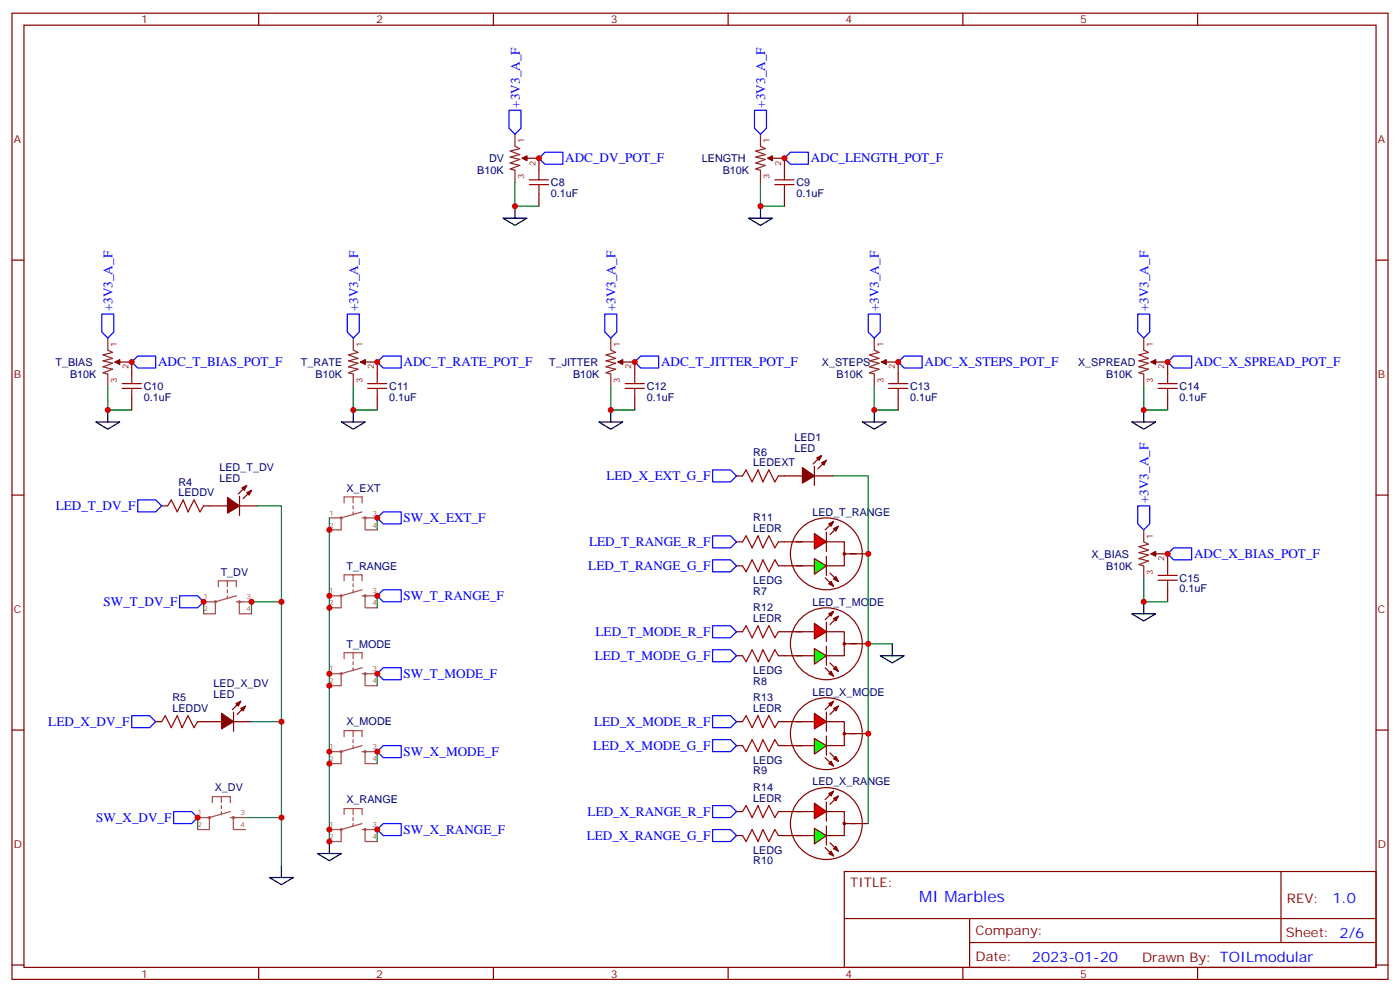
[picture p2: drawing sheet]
<svg xmlns="http://www.w3.org/2000/svg" width="412mm" height="292mm" viewBox="0 0 412 292" stroke-linecap="round" stroke-linejoin="round" font-family="sans-serif">
<g fill="none" stroke="#870000" stroke-width=".35">
<path d="M3.5 3.9h405.4v284.3h-405.4zM7.1 7.4h398.2v277.3h-398.2zM76.2 3.9v3.5M145.3 3.9v3.5M214.5 3.9v3.5M283.6 3.9v3.5M352.8 3.9v3.5M155.2 46.6h3.5v3.5M158.7 57.2v3.5M227.5 46.6h3.6v3.5M231.1 57.2v3.5M3.5 76.6h3.6"/>
<path d="M405.3 76.6h3.6M35.3 106.5h3.5v3.6M38.8 117.1v3.5M107.6 106.5h3.5v3.6M111.1 117.1v3.5M183.4 106.5h3.6v3.6M187 117.1v3.5M261.1 106.5h3.5v3.6M264.6 117.1v3.5M340.4 106.5h3.6v3.6M344 117.1v3.5M3.5 145.7h3.6"/>
<path d="M47.6 148.9h1.8M60 148.9h1.7M405.3 145.7h3.6M340.4 163h3.6v3.5M344 173.6v3.5M243.4 185.9h5.3v7.1h-5.3M3.5 214.8h3.6M45.9 212.4h1.7M58.2 212.4h1.8M405.3 214.8h3.6M248.7 256.5h156.6v28.2h-156.6zM377.3 256.5v20.9"/>
<path d="M248.7 270.3h156.5M285.6 277.4h119.6M285.6 270.3v14.1M3.5 284h3.6M76.2 284.7v3.5M145.3 284.7v3.5M214.5 284.7v3.5M283.6 284.7v3.5M352.8 284.7v3.5M405.3 284h3.6"/>
<circle cx="248.7" cy="189.4" r=".35"/>
</g>
<g fill="none" stroke="#00f" stroke-width=".35">
<path d="M149.9 32.5h3.6v5.2l-1.8 1.8-1.8-1.8zM222.2 32.5h3.6v5.2l-1.8 1.8-1.8-1.8zM158.7 46.6l1.8-1.8h5.3v3.5h-5.3zM231.1 46.6l1.7-1.8h5.3v3.5h-5.3zM30 92.4h3.5v5.3l-1.8 1.8-1.7-1.8zM102.3 92.4h3.5v5.3l-1.7 1.8-1.8-1.8zM178.2 92.4h3.5v5.3l-1.8 1.8-1.7-1.8zM255.8 92.4h3.5v5.3l-1.8 1.8-1.7-1.8zM335.1 92.4h3.6v5.3l-1.8 1.8-1.8-1.8zM38.8 106.5l1.8-1.7h5.3v3.5h-5.3zM111.1 106.5l1.8-1.7h5.3v3.5h-5.3zM187 106.5l1.7-1.7h5.3v3.5h-5.3z"/>
<path d="M266.3 104.8h5.3v3.5h-5.3l-1.7-1.8zM345.7 104.8h5.3v3.5h-5.3l-1.7-1.8zM40.6 147.1h5.3l1.7 1.8-1.7 1.7h-5.3zM111.1 152.4l1.8-1.8h5.3v3.6h-5.3zM335.1 148.9h3.6v5.3l-1.8 1.7-1.8-1.7zM52.9 175.3h5.3l1.8 1.8-1.8 1.8h-5.3zM111.1 175.3l1.8-1.7h5.3v3.5h-5.3zM344 163l1.7-1.8h5.3v3.5h-5.3zM111.1 198.3l1.8-1.8h5.3v3.5h-5.3zM38.8 210.6h5.3l1.8 1.8-1.8 1.7h-5.3zM112.9 219.4h5.3v3.6h-5.3l-1.8-1.8zM51.2 238.8h5.2l1.8 1.8-1.8 1.8h-5.2z"/>
<path d="M111.1 244.1l1.8-1.7h5.3v3.5h-5.3z"/>
</g>
<g fill="none" stroke="#8c2424" stroke-width=".35">
<path d="M151.7 39.5v3.5l1.4 .7-2.8 .7 2.8 1.1-2.8 .7 2.8 .7-2.8 1.1 2.8 .7-2.8 1 1.4 .4v3.5M224 39.5v3.5l1.4 .7-2.8 .7 2.8 1.1-2.8 .7 2.8 .7-2.8 1.1 2.8 .7-2.8 1 1.4 .4v3.5M153.8 46.6h1.4M226.1 46.6h1.4M31.7 99.5v3.5l1.5 .7-2.9 .7 2.9 1.1-2.9 .7 2.9 .7-2.9 1 2.9 .8-2.9 1 1.4 .4v3.5M104.1 99.5v3.5l1.4 .7-2.8 .7 2.8 1.1-2.8 .7 2.8 .7-2.8 1 2.8 .8-2.8 1 1.4 .4v3.5M179.9 99.5v3.5l1.4 .7-2.8 .7 2.8 1.1-2.8 .7 2.8 .7-2.8 1 2.8 .8-2.8 1 1.4 .4v3.5M257.5 99.5v3.5l1.4 .7-2.8 .7 2.8 1.1-2.8 .7 2.8 .7-2.8 1 2.8 .8-2.8 1 1.4 .4v3.5M336.9 99.5v3.5l1.4 .7-2.8 .7 2.8 1.1-2.8 .7 2.8 .7-2.8 1 2.8 .8-2.8 1 1.4 .4v3.5M33.9 106.5h1.4M106.2 106.5h1.4M182 106.5h1.4"/>
<path d="M259.6 106.5h1.5M339 106.5h1.4M336.9 155.9v3.6l1.4 .7-2.8 .7 2.8 1-2.8 .7 2.8 .7-2.8 1.1 2.8 .7-2.8 1.1 1.4 .3v3.5M339 163h1.4"/>
</g>
<g fill="#870000" stroke="#870000" stroke-width=".35">
<path d="M153.8 46.6l1.4-.7v1.4z"/>
<path d="M226.1 46.6l1.4-.7v1.4z"/>
<path d="M33.9 106.5l1.4-.7v1.4z"/>
<path d="M106.2 106.5l1.4-.7v1.4z"/>
<path d="M182 106.5l1.4-.7v1.4z"/>
<path d="M259.6 106.5l1.5-.7v1.4z"/>
<path d="M339 106.5l1.4-.7v1.4z"/>
<path d="M339 163l1.4-.7v1.4z"/>
</g>
<g fill="none" stroke="#a10000" stroke-width=".35">
<path d="M155.9 54.3h5.7M155.9 52.9h5.7M158.7 50.1v2.8M158.7 54.3v2.9M228.2 54.3h5.7M228.2 52.9h5.7M231.1 50.1v2.8M231.1 54.3v2.9M36 114.3h5.6M36 112.9h5.6M38.8 110.1v2.8M38.8 114.3v2.8"/>
<path d="M108.3 114.3h5.6M108.3 112.9h5.6M111.1 110.1v2.8M111.1 114.3v2.8M184.1 114.3h5.7M184.1 112.9h5.7M187 110.1v2.8M187 114.3v2.8M261.8 114.3h5.6M261.8 112.9h5.6M264.6 110.1v2.8M264.6 114.3v2.8"/>
<path d="M341.1 114.3h5.7M341.1 112.9h5.7M344 110.1v2.8M344 114.3v2.8M49.4 148.9l1-1.8 1.8 3.5 1.8-3.5 1.4 3.5 1.7-3.5 1.8 3.5 1.1-1.7M341.1 170.7h5.7M341.1 169.3h5.7M344 166.5v2.8M344 170.7v2.9M47.6 212.4l1.1-1.8 1.7 3.5 1.8-3.5 1.4 3.5 1.8-3.5 1.7 3.5 1.1-1.7"/>
</g>
<g fill="none" stroke="#008700" stroke-width=".35">
<path d="M151.7 53.6v7.1h7M224 53.6v7.1h7.1M31.7 113.6v7h7.1M104.1 113.6v7h7M179.9 113.6v7h7.1M257.5 113.6v7h7.1M97 152.4v95.2M111.1 152.4v3.5M60 177.1v3.5M82.9 177.1h-8.8v3.5M111.1 175.3v3.6M336.9 170v7.1h7.1"/>
<path d="M111.1 198.3v3.5M111.1 221.2v3.5M58.2 240.6v3.5M72.3 240.6h10.6M111.1 244.1v3.5"/>
</g>
<g fill="none" stroke="#a64a4a" stroke-width=".56">
<path d="M100.7 152.4l-.2-.2-.2 .2 .2 .2 .2-.2M107.7 152.4l-.2-.2-.1 .2 .1 .2 .2-.2"/>
<circle cx="100.5" cy="175.3" r=".18"/>
<circle cx="107.5" cy="175.3" r=".18"/>
<circle cx="100.5" cy="198.3" r=".18"/>
<circle cx="107.5" cy="198.3" r=".18"/>
<circle cx="100.5" cy="221.2" r=".18"/>
<circle cx="107.5" cy="221.2" r=".18"/>
<circle cx="100.5" cy="244.1" r=".18"/>
<circle cx="107.5" cy="244.1" r=".18"/>
</g>
<g fill="none" stroke="#a64a4a" stroke-width=".35">
<path d="M97 152.4h3.5M100.5 152.4v3.5h-3.5M101.4 148v-1.8h5.3v1.8M104 146.2v1.8M104 148.9v.9M104 150.6v.9M106.7 152.4h.8v3.5M106.7 150.6l-6.2 1.8M107.7 152.4h3.4M107.7 155.9h3.4M97 175.3h3.5M100.5 175.3v3.6h-3.5"/>
<path d="M101.4 170.9v-1.7h5.3v1.7M104 169.2v1.7M104 171.8v.9M104 173.6v.8M106.7 175.3h.8v3.6M106.7 173.6l-6.2 1.7M107.7 175.3h3.4M107.7 178.9h3.4M97 198.3h3.5M100.5 198.3v3.5h-3.5M101.4 193.9v-1.8h5.3v1.8M104 192.1v1.8"/>
<path d="M104 194.7v.9M104 196.5v.9M106.7 198.3h.8v3.5M106.7 196.5l-6.2 1.8M107.7 198.3h3.4M101.4 216.8v-1.8h5.3v1.8M104 215v1.8M104 217.7v.8M104 219.4v.9M106.7 219.4l-6.2 1.8M107.7 201.8h3.4M97 221.2h3.5"/>
<path d="M100.5 221.2v3.5h-3.5M101.4 239.7v-1.8h5.3v1.8M104 237.9v1.8M106.7 221.2h.8v3.5M107.7 221.2h3.4M107.7 224.7h3.4M97 244.1h3.5M100.5 244.1v3.5h-3.5M104 240.6v.9M104 242.4v.8M106.7 244.1h.8v3.5M106.7 242.4l-6.2 1.7"/>
<path d="M107.7 244.1h3.4M107.7 247.6h3.4"/>
</g>
<path d="M239.9 183.4l3.5 2.5-3.5 2.1z" fill="#f00" stroke="#870000" stroke-width=".35"/>
<path d="M245.5 179.9l-2.4 2.5M231.1 185.9h5.3M243.4 183.1v5.6M246.9 181.3l-2.4 2.5" fill="none" stroke="#870000" stroke-width=".35"/>
<g fill="#870000" stroke="#870000" stroke-width=".35">
<path d="M244.1 180.6l1.4-.7-.7 1.4z"/>
<path d="M245.5 182l1.4-.7-.7 1.4z"/>
</g>
<path d="M239.9 190.9l3.5 2.1-3.5 2.4z" fill="#0f0" stroke="#870000" stroke-width=".35"/>
<g fill="none" stroke="#870000" stroke-width=".35">
<path d="M231.1 193h8.8M234.6 185.9h5.3M243.1 196.5l2.4 2.5M243.4 190.1v5.7M244.5 195.1l2.4 2.5M248.7 189.4h7.1M243.4 212.4h5.3v7h-5.3"/>
<circle cx="243.4" cy="189.4" r="10.6"/>
<circle cx="248.7" cy="215.9" r=".35"/>
</g>
<g fill="#870000" stroke="#870000" stroke-width=".35">
<path d="M244.1 198.3l.7-.7 .7 1.4z"/>
<path d="M245.5 196.8l.7-.7 .7 1.5z"/>
</g>
<path d="M239.9 209.9l3.5 2.5-3.5 2.1z" fill="#f00" stroke="#870000" stroke-width=".35"/>
<path d="M231.1 212.4h5.3M243.4 209.5v5.7M245.5 206.4l-2.4 2.4M246.9 207.8l-2.4 2.5" fill="none" stroke="#870000" stroke-width=".35"/>
<g fill="#870000" stroke="#870000" stroke-width=".35">
<path d="M244.1 207.1l1.4-.7-.7 1.4z"/>
<path d="M245.5 208.5l1.4-.7-.7 1.4z"/>
</g>
<path d="M239.9 217.3l3.5 2.1-3.5 2.5z" fill="#0f0" stroke="#870000" stroke-width=".35"/>
<g fill="none" stroke="#870000" stroke-width=".35">
<path d="M243.4 159.5h5.3v7h-5.3M231.1 219.4h8.8M234.6 212.4h5.3M243.4 216.6v5.6M248.7 215.9h7.1M243.1 223l2.4 2.4M244.5 221.5l2.4 2.5"/>
<circle cx="248.7" cy="163" r=".35"/>
<circle cx="243.4" cy="215.9" r="10.6"/>
</g>
<g fill="#870000" stroke="#870000" stroke-width=".35">
<path d="M244.8 224l.7 1.4-1.4-.7z"/>
<path d="M245.5 223.3l.7-.7 .7 1.4z"/>
</g>
<path d="M239.9 157l3.5 2.5-3.5 2.1z" fill="#f00" stroke="#870000" stroke-width=".35"/>
<path d="M231.1 159.5h5.3M243.4 156.6v5.7M245.5 153.5l-2.4 2.4M246.9 154.9l-2.4 2.4" fill="none" stroke="#870000" stroke-width=".35"/>
<g fill="#870000" stroke="#870000" stroke-width=".35">
<path d="M244.1 154.2l1.4-.7-.7 1.4z"/>
<path d="M245.5 155.6l1.4-.7-.7 1.4z"/>
</g>
<path d="M239.9 164.4l3.5 2.1-3.5 2.5z" fill="#0f0" stroke="#870000" stroke-width=".35"/>
<g fill="none" stroke="#870000" stroke-width=".35">
<path d="M234.6 159.5h5.3M231.1 166.5h8.8M243.1 170l2.4 2.5M243.4 163.7v5.6M244.5 168.6l2.4 2.5M248.7 163h7.1M243.4 238.8h5.3v7.1h-5.3"/>
<circle cx="243.4" cy="163" r="10.6"/>
<circle cx="248.7" cy="242.4" r=".35"/>
</g>
<g fill="#870000" stroke="#870000" stroke-width=".35">
<path d="M244.1 171.8l.7-.7 .7 1.4z"/>
<path d="M245.5 170.4l.7-.7 .7 1.4z"/>
</g>
<path d="M239.9 236.4l3.5 2.4-3.5 2.1z" fill="#f00" stroke="#870000" stroke-width=".35"/>
<path d="M231.1 238.8h5.3M243.4 236v5.7M245.5 232.8l-2.4 2.5M246.9 234.2l-2.4 2.5" fill="none" stroke="#870000" stroke-width=".35"/>
<g fill="#870000" stroke="#870000" stroke-width=".35">
<path d="M244.1 233.5l1.4-.7-.7 1.4z"/>
<path d="M245.5 234.9l1.4-.7-.7 1.5z"/>
</g>
<path d="M239.9 243.8l3.5 2.1-3.5 2.5z" fill="#0f0" stroke="#870000" stroke-width=".35"/>
<g fill="none" stroke="#870000" stroke-width=".35">
<path d="M239.9 137.2v5.7M242 134.1l-2.5 2.4M243.4 135.5l-2.5 2.4M61.7 148.9h5.3M70.6 148.9h5.2M70.6 146v5.7M72.7 142.9l-2.5 2.4M74.1 144.3l-2.5 2.5M217 140.1h1.7M217 159.5h1.7M229.3 140.1h7.1M229.3 159.5h1.8"/>
<path d="M239.9 140.1h5.3M217 166.5h1.7M229.3 166.5h1.8M217 193h1.7M217 185.9h1.7M229.3 193h1.8M229.3 185.9h1.8M60 212.4h5.3M68.8 212.4h5.3M68.8 209.5v5.7M70.9 206.4l-2.5 2.4M72.3 207.8l-2.5 2.5"/>
<path d="M217 219.4h1.7M217 212.4h1.7M229.3 219.4h1.8M229.3 212.4h1.8M217 238.8h1.7M229.3 238.8h1.8M234.6 238.8h5.3M217 245.9h1.7M229.3 245.9h10.6M243.1 249.4l2.4 2.5M243.4 243.1v5.6M244.5 248l2.4 2.5"/>
<path d="M248.7 242.4h7.1"/>
<circle cx="243.4" cy="242.4" r="10.6"/>
</g>
<g fill="#870000" stroke="#870000" stroke-width=".35">
<path d="M244.1 251.2l.7-.7 .7 1.4z"/>
<path d="M245.5 249.8l.7-.7 .7 1.4z"/>
<path d="M242 136.2l1.4-.7-.7 1.4z"/>
<path d="M240.6 134.8l1.4-.7-.7 1.4z"/>
<path d="M236.4 137.6l3.5 2.5-3.5 2.1z"/>
<path d="M72.7 145l1.4-.7-.7 1.4z"/>
<path d="M71.3 143.6l1.4-.7-.7 1.4z"/>
<path d="M67 146.4l3.6 2.5-3.6 2.1z"/>
<path d="M70.9 208.5l1.4-.7-.7 1.4z"/>
<path d="M69.5 207.1l1.4-.7-.7 1.4z"/>
<path d="M65.3 209.9l3.5 2.5-3.5 2.1z"/>
</g>
<path d="M218.7 140.1l1.1-1.8 1.7 3.5 1.8-3.5 1.4 3.5 1.8-3.5 1.7 3.5 1.1-1.7M218.7 159.5l1.1-1.8 1.7 3.5 1.8-3.5 1.4 3.5 1.8-3.5 1.7 3.5 1.1-1.7M218.7 166.5l1.1 1.8 1.7-3.6 1.8 3.6 1.4-3.6 1.8 3.6 1.7-3.6 1.1 1.8M218.7 193l1.1 1.7 1.7-3.5 1.8 3.5 1.4-3.5 1.8 3.5 1.7-3.5 1.1 1.8M218.7 185.9l1.1-1.8 1.7 3.6 1.8-3.6 1.4 3.6 1.8-3.6 1.7 3.6 1.1-1.8M218.7 219.4l1.1 1.8 1.7-3.5 1.8 3.5 1.4-3.5 1.8 3.5 1.7-3.5 1.1 1.7M218.7 212.4l1.1-1.8 1.7 3.5 1.8-3.5 1.4 3.5 1.8-3.5 1.7 3.5 1.1-1.7M218.7 238.8l1.1-1.7 1.7 3.5 1.8-3.5 1.4 3.5 1.8-3.5 1.7 3.5 1.1-1.8M218.7 245.9l1.1 1.7 1.7-3.5 1.8 3.5 1.4-3.5 1.8 3.5 1.7-3.5 1.1 1.8" fill="none" stroke="#a10000" stroke-width=".35"/>
<path d="M336.9 113.6v7h7.1M75.8 148.9h7.1v105.8M245.2 140.1h10.6v102.3M255.8 189.4h7M74.1 212.4h8.8" fill="none" stroke="#008700" stroke-width=".35"/>
<path d="M209.9 138.3h5.3l1.8 1.8-1.8 1.7h-5.3zM209.9 157.7h5.3l1.8 1.8-1.8 1.7h-5.3zM209.9 164.7h5.3l1.8 1.8-1.8 1.8h-5.3zM209.9 184.1h5.3l1.8 1.8-1.8 1.8h-5.3zM209.9 191.2h5.3l1.8 1.8-1.8 1.7h-5.3zM209.9 210.6h5.3l1.8 1.8-1.8 1.7h-5.3zM209.9 217.7h5.3l1.8 1.7-1.8 1.8h-5.3zM209.9 237.1h5.3l1.8 1.7-1.8 1.8h-5.3zM209.9 244.1h5.3l1.8 1.8-1.8 1.7h-5.3z" fill="none" stroke="#00f" stroke-width=".35"/>
<g fill="none" stroke="#000" stroke-width=".35">
<path d="M148.2 64.2h7l-3.5 2.1zM151.7 60.7v3.5M220.5 64.2h7l-3.5 2.1zM224 60.7v3.5M28.2 124.2h7.1l-3.6 2.1zM31.7 120.6v3.6M100.5 124.2h7.1l-3.5 2.1zM104.1 120.6v3.6M176.4 124.2h7l-3.5 2.1zM179.9 120.6v3.6M254 124.2h7.1l-3.6 2.1zM257.5 120.6v3.6"/>
<path d="M333.4 124.2h7l-3.5 2.1zM336.9 120.6v3.6M336.9 177.1v3.5M259.3 193h7l-3.5 2.1zM262.8 189.4v3.6M333.4 180.6h7l-3.5 2.1zM79.4 258.2h7l-3.5 2.1zM82.9 254.7v3.5M93.5 251.2h7l-3.5 2.1zM97 247.6v3.6"/>
</g>
<g fill="none" stroke="#a64a4a" stroke-width=".56">
<circle cx="63.4" cy="177.1" r=".18"/>
<circle cx="70.5" cy="177.1" r=".18"/>
<circle cx="61.7" cy="240.6" r=".18"/>
<circle cx="68.7" cy="240.6" r=".18"/>
</g>
<g fill="none" stroke="#a64a4a" stroke-width=".35">
<path d="M60 177.1h3.4M63.4 177.1v3.5h-3.4M64.3 172.7v-1.8h5.3v1.8M67 170.9v1.8M67 173.6v.8M67 175.3v.9M69.6 177.1h.9v3.5M69.6 175.3l-6.2 1.8M70.6 177.1h3.5M70.6 180.6h3.5M62.6 236.2v-1.8h5.3v1.8M65.2 234.4v1.8"/>
<path d="M65.2 237.1v.8M65.2 238.8v.9M67.9 238.8l-6.2 1.8M58.2 240.6h3.5M61.7 240.6v3.5h-3.5M67.9 240.6h.8v3.5M68.8 240.6h3.5M68.8 244.1h3.5"/>
</g>
<g fill="#c00">
<circle cx="158.8" cy="46.6" r=".88"/>
<circle cx="231.1" cy="46.6" r=".88"/>
<circle cx="38.8" cy="106.5" r=".88"/>
<circle cx="111.1" cy="106.5" r=".88"/>
<circle cx="187" cy="106.5" r=".88"/>
<circle cx="264.6" cy="106.5" r=".88"/>
<circle cx="344" cy="106.5" r=".88"/>
<circle cx="344" cy="163" r=".88"/>
<circle cx="97" cy="155.9" r=".88"/>
<circle cx="97" cy="175.3" r=".88"/>
<circle cx="97" cy="178.9" r=".88"/>
<circle cx="97" cy="198.3" r=".88"/>
<circle cx="97" cy="201.8" r=".88"/>
<circle cx="97" cy="244.1" r=".88"/>
<circle cx="97" cy="221.2" r=".88"/>
<circle cx="97" cy="224.7" r=".88"/>
<circle cx="111.1" cy="152.4" r=".88"/>
<circle cx="111.1" cy="175.3" r=".88"/>
<circle cx="111.1" cy="198.3" r=".88"/>
<circle cx="111.1" cy="221.2" r=".88"/>
<circle cx="111.1" cy="244.1" r=".88"/>
<circle cx="255.8" cy="189.4" r=".88"/>
<circle cx="255.8" cy="215.9" r=".88"/>
<circle cx="255.8" cy="163" r=".88"/>
<circle cx="97" cy="247.6" r=".88"/>
<circle cx="336.9" cy="177.1" r=".88"/>
<circle cx="336.9" cy="120.6" r=".88"/>
<circle cx="257.5" cy="120.6" r=".88"/>
<circle cx="179.9" cy="120.6" r=".88"/>
<circle cx="104.1" cy="120.6" r=".88"/>
<circle cx="31.8" cy="120.6" r=".88"/>
<circle cx="151.7" cy="60.7" r=".88"/>
<circle cx="224" cy="60.7" r=".88"/>
<circle cx="60" cy="177.1" r=".88"/>
<circle cx="74.1" cy="177.1" r=".88"/>
<circle cx="58.2" cy="240.6" r=".88"/>
<circle cx="82.9" cy="240.6" r=".88"/>
<circle cx="82.9" cy="177.1" r=".88"/>
<circle cx="82.9" cy="212.4" r=".88"/>
</g>
<text font-size="4.6" fill="#00f" x="270.8" y="265.5">MI Marbles</text>
<g font-size="4.2" fill="#00f">
<text x="392.5" y="265.7">1.0</text>
<text x="304" y="283.1">2023-01-20</text>
</g>
<g font-size="3.9" fill="#00f">
<text x="153.1" y="31.6" transform="rotate(-90 153.1 31.6)">+3V3_A_F</text>
<text x="225.4" y="31.6" transform="rotate(-90 225.4 31.6)">+3V3_A_F</text>
<text x="166.5" y="47.8">ADC_DV_POT_F</text>
<text x="238.8" y="47.8">ADC_LENGTH_POT_F</text>
<text x="33.1" y="91.6" transform="rotate(-90 33.1 91.6)">+3V3_A_F</text>
<text x="105.5" y="91.6" transform="rotate(-90 105.5 91.6)">+3V3_A_F</text>
<text x="181.3" y="91.6" transform="rotate(-90 181.3 91.6)">+3V3_A_F</text>
<text x="258.9" y="91.6" transform="rotate(-90 258.9 91.6)">+3V3_A_F</text>
<text x="338.3" y="91.6" transform="rotate(-90 338.3 91.6)">+3V3_A_F</text>
<text x="46.6" y="107.8">ADC_T_BIAS_POT_F</text>
<text x="118.9" y="107.8">ADC_T_RATE_POT_F</text>
<text x="194.7" y="107.8">ADC_T_JITTER_POT_F</text>
<text x="272.3" y="107.8">ADC_X_STEPS_POT_F</text>
<text x="351.7" y="107.8">ADC_X_SPREAD_POT_F</text>
<text x="178.7" y="141.3">LED_X_EXT_G_F</text>
<text x="338.3" y="148.1" transform="rotate(-90 338.3 148.1)">+3V3_A_F</text>
<text x="16.4" y="150.1">LED_T_DV_F</text>
<text x="118.9" y="153.7">SW_X_EXT_F</text>
<text x="173.5" y="160.7">LED_T_RANGE_R_F</text>
<text x="173.3" y="167.8">LED_T_RANGE_G_F</text>
<text x="351.7" y="164.2">ADC_X_BIAS_POT_F</text>
<text x="30.5" y="178.3">SW_T_DV_F</text>
<text x="118.9" y="176.6">SW_T_RANGE_F</text>
<text x="175.4" y="187.2">LED_T_MODE_R_F</text>
<text x="175.2" y="194.2">LED_T_MODE_G_F</text>
<text x="118.9" y="199.5">SW_T_MODE_F</text>
<text x="14.2" y="213.6">LED_X_DV_F</text>
<text x="175" y="213.6">LED_X_MODE_R_F</text>
<text x="174.8" y="220.7">LED_X_MODE_G_F</text>
<text x="118.9" y="222.5">SW_X_MODE_F</text>
<text x="28.3" y="241.8">SW_X_DV_F</text>
<text x="118.9" y="245.4">SW_X_RANGE_F</text>
<text x="173.1" y="240.1">LED_X_RANGE_R_F</text>
<text x="172.9" y="247.1">LED_X_RANGE_G_F</text>
</g>
<g font-size="3.9" fill="#800">
<text x="250.5" y="261.1">TITLE:</text>
<text x="379.1" y="265.7">REV:</text>
<text x="287.4" y="275.3">Company:</text>
<text x="378.7" y="275.9">Sheet: 2/6</text>
<text x="287.4" y="282.9">Date:</text>
<text x="336.4" y="283">Drawn By: TOILmodular</text>
</g>
<g font-size="3.2" fill="#800">
<text x="41.6" y="6.9">1</text>
<text x="110.8" y="6.9">2</text>
<text x="179.9" y="6.9">3</text>
<text x="249.1" y="6.9">4</text>
<text x="318.2" y="6.9">5</text>
<text x="4.1" y="42">A</text>
<text x="405.9" y="42">A</text>
<text x="4.1" y="111.1">B</text>
<text x="405.9" y="111.1">B</text>
<text x="4.1" y="180.3">C</text>
<text x="405.9" y="180.3">C</text>
<text x="4.1" y="249.4">D</text>
<text x="405.9" y="249.4">D</text>
<text x="41.6" y="287.7">1</text>
<text x="110.8" y="287.7">2</text>
<text x="179.9" y="287.7">3</text>
<text x="249.1" y="287.7">4</text>
<text x="318.2" y="287.7">5</text>
</g>
<g font-size="3.2" fill="#000080">
<text x="144.1" y="47.7">DV</text>
<text x="206.8" y="47.7">LENGTH</text>
<text x="140.6" y="51.2">B10K</text>
<text x="212.9" y="51.2">B10K</text>
<text x="162.3" y="57.9">0.1uF</text>
<text x="162.3" y="54.8">C8</text>
<text x="234.6" y="57.9">0.1uF</text>
<text x="234.6" y="54.8">C9</text>
<text x="16.3" y="107.7">T_BIAS</text>
<text x="88.7" y="107.7">T_RATE</text>
<text x="161.8" y="107.7">T_JITTER</text>
<text x="242.1" y="107.7">X_STEPS</text>
<text x="317.6" y="107.7">X_SPREAD</text>
<text x="20.6" y="111.2">B10K</text>
<text x="93" y="111.2">B10K</text>
<text x="168.8" y="111.2">B10K</text>
<text x="246.4" y="111.2">B10K</text>
<text x="325.8" y="111.2">B10K</text>
<text x="42.3" y="117.9">0.1uF</text>
<text x="42.3" y="114.8">C10</text>
<text x="114.7" y="117.9">0.1uF</text>
<text x="114.7" y="114.8">C11</text>
<text x="190.5" y="117.9">0.1uF</text>
<text x="190.5" y="114.8">C12</text>
<text x="268.1" y="117.9">0.1uF</text>
<text x="268.1" y="114.8">C13</text>
<text x="347.5" y="117.9">0.1uF</text>
<text x="347.5" y="114.8">C14</text>
<text x="234" y="129.9">LED1</text>
<text x="221.9" y="137.2">LEDEXT</text>
<text x="221.9" y="134.1">R6</text>
<text x="234" y="133">LED</text>
<text x="52.5" y="142.9">R4</text>
<text x="64.7" y="141.8">LED</text>
<text x="64.7" y="138.6">LED_T_DV</text>
<text x="52.5" y="146">LEDDV</text>
<text x="102.1" y="144.7">X_EXT</text>
<text x="221.9" y="153.5">R11</text>
<text x="239.3" y="151.8">LED_T_RANGE</text>
<text x="221.9" y="156.6">LEDR</text>
<text x="102.1" y="167.6">T_RANGE</text>
<text x="321.5" y="164.1">X_BIAS</text>
<text x="325.8" y="167.6">B10K</text>
<text x="65" y="169.4">T_DV</text>
<text x="221.9" y="171.8">LEDG</text>
<text x="347.5" y="171.2">C15</text>
<text x="221.9" y="175">R7</text>
<text x="221.9" y="179.9">R12</text>
<text x="239.3" y="178.2">LED_T_MODE</text>
<text x="347.5" y="174.4">0.1uF</text>
<text x="221.9" y="183.1">LEDR</text>
<text x="102.1" y="190.6">T_MODE</text>
<text x="62.9" y="202.1">LED_X_DV</text>
<text x="221.9" y="198.3">LEDG</text>
<text x="221.9" y="201.4">R8</text>
<text x="50.8" y="209.5">LEDDV</text>
<text x="50.8" y="206.4">R5</text>
<text x="62.9" y="205.3">LED</text>
<text x="221.9" y="209.5">LEDR</text>
<text x="221.9" y="206.4">R13</text>
<text x="239.3" y="204.7">LED_X_MODE</text>
<text x="102.1" y="213.5">X_MODE</text>
<text x="221.9" y="224.7">LEDG</text>
<text x="221.9" y="227.9">R9</text>
<text x="63.2" y="232.9">X_DV</text>
<text x="221.9" y="232.8">R14</text>
<text x="239.3" y="231.1">LED_X_RANGE</text>
<text x="102.1" y="236.4">X_RANGE</text>
<text x="221.9" y="236">LEDR</text>
<text x="221.9" y="251.2">LEDG</text>
<text x="221.9" y="254.4">R10</text>
</g>
<g font-size="2.5" fill="#800">
<text x="154.4" y="42.2" transform="rotate(-90 154.4 42.2)">1</text>
<text x="226.7" y="42.2" transform="rotate(-90 226.7 42.2)">1</text>
<text x="154.4" y="52.8" transform="rotate(-90 154.4 52.8)">3</text>
<text x="157.7" y="48.7" transform="rotate(-90 157.7 48.7)">2</text>
<text x="226.7" y="52.8" transform="rotate(-90 226.7 52.8)">3</text>
<text x="230.1" y="48.7" transform="rotate(-90 230.1 48.7)">2</text>
<text x="34.5" y="102.2" transform="rotate(-90 34.5 102.2)">1</text>
<text x="106.8" y="102.2" transform="rotate(-90 106.8 102.2)">1</text>
<text x="182.6" y="102.2" transform="rotate(-90 182.6 102.2)">1</text>
<text x="260.2" y="102.2" transform="rotate(-90 260.2 102.2)">1</text>
<text x="339.6" y="102.2" transform="rotate(-90 339.6 102.2)">1</text>
<text x="34.5" y="112.8" transform="rotate(-90 34.5 112.8)">3</text>
<text x="37.8" y="108.7" transform="rotate(-90 37.8 108.7)">2</text>
<text x="106.8" y="112.8" transform="rotate(-90 106.8 112.8)">3</text>
<text x="110.1" y="108.7" transform="rotate(-90 110.1 108.7)">2</text>
<text x="182.6" y="112.8" transform="rotate(-90 182.6 112.8)">3</text>
<text x="186" y="108.7" transform="rotate(-90 186 108.7)">2</text>
<text x="260.2" y="112.8" transform="rotate(-90 260.2 112.8)">3</text>
<text x="263.6" y="108.7" transform="rotate(-90 263.6 108.7)">2</text>
<text x="339.6" y="112.8" transform="rotate(-90 339.6 112.8)">3</text>
<text x="343" y="108.7" transform="rotate(-90 343 108.7)">2</text>
<text x="339.6" y="158.6" transform="rotate(-90 339.6 158.6)">1</text>
<text x="343" y="165.2" transform="rotate(-90 343 165.2)">2</text>
<text x="339.6" y="169.2" transform="rotate(-90 339.6 169.2)">3</text>
</g>
<g font-size="2.1" fill="#a54b4b">
<text x="97" y="151.7">1</text>
<text x="97" y="155.2">2</text>
<text x="109.7" y="151.7">3</text>
<text x="109.7" y="155.2">4</text>
<text x="60" y="176.4">1</text>
<text x="60" y="179.9">2</text>
<text x="72.6" y="176.4">3</text>
<text x="72.6" y="179.9">4</text>
<text x="97" y="174.6">1</text>
<text x="97" y="178.2">2</text>
<text x="109.7" y="174.6">3</text>
<text x="109.7" y="178.2">4</text>
<text x="97" y="197.6">1</text>
<text x="109.7" y="197.6">3</text>
<text x="97" y="201.1">2</text>
<text x="109.7" y="201.1">4</text>
<text x="97" y="220.5">1</text>
<text x="109.7" y="220.5">3</text>
<text x="97" y="224">2</text>
<text x="109.7" y="224">4</text>
<text x="58.2" y="239.9">1</text>
<text x="70.9" y="239.9">3</text>
<text x="58.2" y="243.4">2</text>
<text x="70.9" y="243.4">4</text>
<text x="97" y="243.4">1</text>
<text x="109.7" y="243.4">3</text>
<text x="97" y="247">2</text>
<text x="109.7" y="247">4</text>
</g>
</svg>
